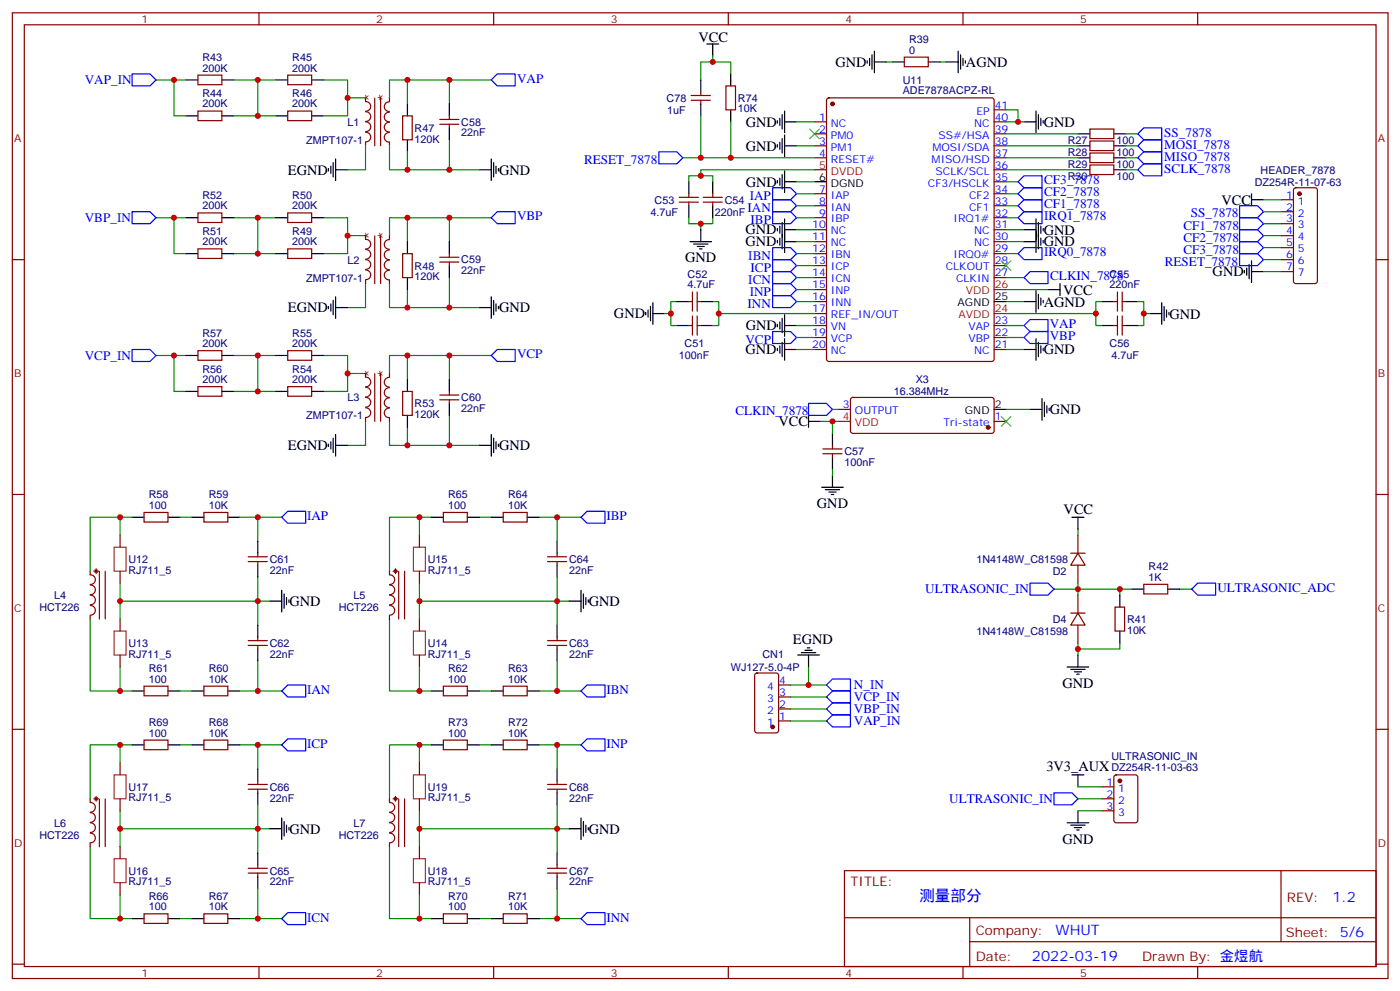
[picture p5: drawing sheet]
<svg xmlns="http://www.w3.org/2000/svg" width="413mm" height="292mm" viewBox="0 0 413 292" stroke-linecap="round" stroke-linejoin="round" font-family="sans-serif">
<g fill="none" stroke="#870000" stroke-width=".35">
<path d="M3.6 3.8h405.4v284.3h-405.4zM7.2 7.3h398.2v277.3h-398.2zM76.3 3.8v3.5M145.5 3.8v3.5M214.6 3.8v3.5M266.5 16.8h7v2.8h-7zM283.7 3.8v3.5M352.9 3.8v3.5M58.3 22.1h7.1v2.8h-7.1zM58.3 32.7h7.1v2.8h-7.1zM84.8 22.1h7v2.8h-7zM84.8 32.7h7v2.8h-7z"/>
<path d="M107.7 28.8v1.1a1.41 1.41 0 0 1 1.5 1.4 1.41 1.41 0 0 1-1.5 1.4M107.7 38.9a1.41 1.41 0 0 1 1.5 1.5 1.41 1.41 0 0 1-1.5 1.4M107.7 32.9a1.41 1.41 0 0 1 1.5 1.4 1.41 1.41 0 0 1-1.5 1.4M107.7 35.9a1.41 1.41 0 0 1 1.5 1.4 1.41 1.41 0 0 1-1.5 1.4M110.4 28.9v14M112.1 28.9v14M114.7 36a1.41 1.41 0 0 0-1.5 1.4 1.41 1.41 0 0 0 1.5 1.4M114.7 33a1.41 1.41 0 0 0-1.5 1.4 1.41 1.41 0 0 0 1.5 1.5M114.7 39a1.41 1.41 0 0 0-1.5 1.4 1.41 1.41 0 0 0 1.5 1.4l.1 1.1M114.7 30a1.41 1.41 0 0 0-1.5 1.4 1.41 1.41 0 0 0 1.5 1.4M114.8 28.8v1.1M118.6 34.1h2.9v7.1h-2.9z"/>
<path d="M129.6 36.6h5.6M129.6 35.2h5.6M132.4 34.1v1.1M132.4 36.6v1M203.7 29.5h5.6M203.7 28.1h5.6M206.5 27.1v1M206.5 29.5v1.1M213.9 25.3h2.8v7h-2.8zM240 35.9h3.5M240 39.4h3.5M243.8 29l.4-.2h48l.7 .5v76.4l-.5 .7h-48.2l-.6-.4-.1-76.5z"/>
<path d="M292.9 35.9h3.5M292.9 39.4h3.5M292.9 32.3h3.5M321.1 38h7.1v2.8h-7.1zM107.7 41.9v1M200.1 59.5h5.7M200.1 58.1h5.7M203 57v1.1M203 59.5v1.1M207.2 59.5h5.6M207.2 58.1h5.6M210 57v1.1"/>
<path d="M210 59.5v1.1M240 42.9h3.5M240 46.5h3.5M240 57h3.5M292.9 42.9h3.5M292.9 46.5h3.5M292.9 57h3.5M292.9 53.5h3.5M292.9 50h3.5M321.1 41.5h7.1v2.8h-7.1zM321.1 45h7.1v2.9h-7.1zM321.1 48.6h7.1v2.8h-7.1z"/>
<path d="M377.6 58.8h3.5M381.3 55.5l.5-.2h5.7l.6 .4 .1 27.1-.3 .5-.4 .2h-5.7l-.5-.2-.2-.5v-26.8zM3.6 76.4h3.6M58.3 73.3h7.1v2.8h-7.1zM58.3 62.7h7.1v2.8h-7.1zM84.8 73.3h7v2.8h-7zM84.8 62.7h7v2.8h-7zM107.7 69.4v1M107.7 70.5a1.41 1.41 0 0 1 1.5 1.4 1.41 1.41 0 0 1-1.5 1.4M107.7 79.5a1.41 1.41 0 0 1 1.5 1.4 1.41 1.41 0 0 1-1.5 1.4M107.7 73.5a1.41 1.41 0 0 1 1.5 1.4 1.41 1.41 0 0 1-1.5 1.4M107.7 76.5a1.41 1.41 0 0 1 1.5 1.4 1.41 1.41 0 0 1-1.5 1.4"/>
<path d="M110.4 69.5v14M112.1 69.4v14.1M114.7 76.6a1.41 1.41 0 0 0-1.5 1.4 1.41 1.41 0 0 0 1.5 1.4M114.7 73.6a1.41 1.41 0 0 0-1.5 1.4 1.41 1.41 0 0 0 1.5 1.4M114.7 79.6a1.41 1.41 0 0 0-1.5 1.4 1.41 1.41 0 0 0 1.5 1.4l.1 1.1M114.7 70.6a1.41 1.41 0 0 0-1.5 1.4 1.41 1.41 0 0 0 1.5 1.4M114.8 69.4v1M118.6 74.7h2.9v7h-2.9zM129.6 77.2h5.6M129.6 75.7h5.6M132.4 74.7v1M132.4 77.2v1"/>
<path d="M240 60.6h3.5M240 64.1h3.5M240 67.6h3.5M240 71.2h3.5M240 74.7h3.5M240 78.2h3.5M292.9 60.6h3.5M292.9 64.1h3.5M292.9 67.6h3.5M292.9 71.2h3.5M292.9 74.7h3.5M292.9 78.2h3.5"/>
<path d="M377.6 76.4h3.5M377.6 62.3h3.5M377.6 65.9h3.5M377.6 69.4h3.5M377.6 72.9h3.5M377.6 80h3.5M405.4 76.4h3.6M107.7 82.4v1.1M203 88.8h1M203 95.8h1M204 86v5.6M204 93v5.7"/>
<path d="M205.4 88.8h1.1M205.4 95.8h1.1M205.4 86v5.6M205.4 93v5.7M240 81.7h3.5M240 85.3h3.5M240 88.8h3.5M240 92.3h3.5M240 95.8h3.5M240 99.4h3.5M292.9 81.7h3.5M292.9 95.8h3.5"/>
<path d="M292.9 99.4h3.5M328.2 88.8h1M328.2 95.8h1M329.2 86v5.6M329.2 93v5.7M330.7 88.8h1M330.7 95.8h1M330.7 86v5.6M330.7 93v5.7M58.3 113.8h7.1v2.9h-7.1zM58.3 103.3h7.1v2.8h-7.1zM84.8 113.8h7v2.9h-7z"/>
<path d="M84.8 103.3h7v2.8h-7zM107.7 110v1M107.7 111.1a1.41 1.41 0 0 1 1.5 1.4 1.41 1.41 0 0 1-1.5 1.4M107.7 114.1a1.41 1.41 0 0 1 1.5 1.4 1.41 1.41 0 0 1-1.5 1.4M107.7 117a1.41 1.41 0 0 1 1.5 1.4 1.41 1.41 0 0 1-1.5 1.4M110.4 110v14.1M112.1 110v14M114.7 117.2a1.41 1.41 0 0 0-1.5 1.4 1.41 1.41 0 0 0 1.5 1.4M114.7 114.2a1.41 1.41 0 0 0-1.5 1.4 1.41 1.41 0 0 0 1.5 1.4M114.7 111.1a1.41 1.41 0 0 0-1.5 1.4 1.41 1.41 0 0 0 1.5 1.4M114.8 110v1M118.6 115.3h2.9v7h-2.9z"/>
<path d="M129.6 117.7h5.6M129.6 116.3h5.6M132.4 115.3v1M132.4 117.7v1.1M240 102.9h3.5M250.8 117.2l.5-.2 41.2 .1 .4 .6v9.2l-.2 .5-.5 .2h-40.9l-.5-.2-.2-.5v-9.2zM292.9 102.9h3.5M107.7 123v1.1M107.7 120.1a1.41 1.41 0 0 1 1.5 1.4 1.41 1.41 0 0 1-1.5 1.4M114.7 120.2a1.41 1.41 0 0 0-1.5 1.4 1.41 1.41 0 0 0 1.5 1.4M114.8 123v1.1M242.5 133.6h5.6"/>
<path d="M242.5 132.2h5.6M245.3 131.1v1.1M245.3 133.6v1.1M247.1 120.5h3.5M292.9 124.1h3.5M3.6 145.6h3.6M35.4 157.6v3.5M42.4 150.9h7.1v2.8h-7.1zM60.1 150.9h7v2.8h-7zM123.6 157.6v3.5M130.6 150.9h7.1v2.8h-7.1zM148.3 150.9h7v2.8h-7z"/>
<path d="M317.6 157.6v5.3M405.4 145.6h3.6M26.6 168.2v1M26.6 169.3a1.41 1.41 0 0 1 1.5 1.4 1.41 1.41 0 0 1-1.5 1.4M26.6 178.3a1.41 1.41 0 0 1 1.5 1.4 1.41 1.41 0 0 1-1.5 1.4M26.6 172.3a1.41 1.41 0 0 1 1.5 1.4 1.41 1.41 0 0 1-1.5 1.4M26.6 175.2a1.41 1.41 0 0 1 1.5 1.5 1.41 1.41 0 0 1-1.5 1.4M29.3 168.2v14.1M31 168.2v14M35.4 168.2v3.5M73.1 165.3h5.7M73.1 163.9h5.7"/>
<path d="M76 162.9v1M76 165.3v1.1M114.8 168.2v1M114.8 169.3a1.41 1.41 0 0 1 1.5 1.4 1.41 1.41 0 0 1-1.5 1.4M114.8 178.3a1.41 1.41 0 0 1 1.5 1.4 1.41 1.41 0 0 1-1.5 1.4M114.8 172.3a1.41 1.41 0 0 1 1.5 1.4 1.41 1.41 0 0 1-1.5 1.4M114.8 175.2a1.41 1.41 0 0 1 1.5 1.5 1.41 1.41 0 0 1-1.5 1.4M117.5 168.2v14.1M119.2 168.2v14M123.6 168.2v3.5M161.3 165.3h5.7M161.3 163.9h5.7"/>
<path d="M164.1 162.9v1M164.1 165.3v1.1M315.5 162.9h4.2M317.6 162.9l2.1 3.5h-4.2zM317.6 166.4v5.3M317.6 175.2v5.3M328.5 178.8h2.9v7h-2.9zM337 172h7.1v2.9h-7.1zM26.6 181.2v1.1M35.4 182.3v3.5M35.4 192.9v3.5M73.1 190h5.7"/>
<path d="M73.1 188.6h5.7M76 187.6v1M76 190v1.1M114.8 181.2v1.1M123.6 182.3v3.5M123.6 192.9v3.5M161.3 190h5.7M161.3 188.6h5.7M164.1 187.6v1M164.1 190v1.1M222.6 198.4l.5-.2h5.6l.7 .4v16.5l-.5 .6-5.8 .1-.7-.5v-16.4zM315.5 180.5h4.2"/>
<path d="M317.6 180.5l2.1 3.5h-4.2zM317.6 184v5.3M3.6 214.7h3.6M42.4 202h7.1v2.9h-7.1zM42.4 217.9h7.1v2.8h-7.1zM60.1 202h7v2.9h-7zM60.1 217.9h7v2.8h-7zM130.6 202h7.1v2.9h-7.1zM130.6 217.9h7.1v2.8h-7.1zM148.3 202h7v2.9h-7zM148.3 217.9h7v2.8h-7zM229.4 212.3h3.5"/>
<path d="M229.4 208.7h3.5M229.4 205.2h3.5M229.4 201.7h3.5M405.4 214.7h3.6M26.6 235.2v1.1M26.6 236.3a1.41 1.41 0 0 1 1.5 1.4 1.41 1.41 0 0 1-1.5 1.4M26.6 239.3a1.41 1.41 0 0 1 1.5 1.4 1.41 1.41 0 0 1-1.5 1.4M29.3 235.3v14M31 235.2v14.1M35.4 224.6v3.5M35.4 235.2v3.5M73.1 232.4h5.7"/>
<path d="M73.1 231h5.7M76 229.9v1.1M76 232.4v1M114.8 235.2v1.1M114.8 236.3a1.41 1.41 0 0 1 1.5 1.4 1.41 1.41 0 0 1-1.5 1.4M114.8 239.3a1.41 1.41 0 0 1 1.5 1.4 1.41 1.41 0 0 1-1.5 1.4M117.5 235.3v14M119.2 235.2v14.1M123.6 224.6v3.5M123.6 235.2v3.5M161.3 232.4h5.7M161.3 231h5.7"/>
<path d="M164.1 229.9v1.1M164.1 232.4v1M324.7 231.7h3.5M324.7 235.2h3.5M324.7 238.7h3.5M328.4 228.3l.5-.2h5.6l.7 .5v12.9l-.4 .7-5.9 .1-.7-.5v-13zM26.6 248.2v1.1M26.6 245.3a1.41 1.41 0 0 1 1.5 1.4 1.41 1.41 0 0 1-1.5 1.4M26.6 242.3a1.41 1.41 0 0 1 1.5 1.4 1.41 1.41 0 0 1-1.5 1.4M35.4 249.3v3.5M35.4 259.9v3.5M73.1 257.1h5.7"/>
<path d="M73.1 255.7h5.7M76 254.6v1.1M76 257.1v1M114.8 248.2v1.1M114.8 245.3a1.41 1.41 0 0 1 1.5 1.4 1.41 1.41 0 0 1-1.5 1.4M114.8 242.3a1.41 1.41 0 0 1 1.5 1.4 1.41 1.41 0 0 1-1.5 1.4M123.6 249.3v3.5M123.6 259.9v3.5M161.3 257.1h5.7M161.3 255.7h5.7M164.1 254.6v1.1M164.1 257.1v1"/>
<path d="M248.8 256.4h156.6v28.2h-156.6zM377.4 256.4v20.9M42.4 269.1h7.1v2.8h-7.1zM60.1 269.1h7v2.8h-7zM130.6 269.1h7.1v2.8h-7.1zM148.3 269.1h7v2.8h-7zM248.8 270.2h156.5M285.7 277.3h119.6M285.7 270.2v14.1M3.6 283.9h3.6M76.3 284.6v3.5M145.5 284.6v3.5"/>
<path d="M214.6 284.6v3.5M283.7 284.6v3.5M352.9 284.6v3.5M405.4 283.9h3.6"/>
</g>
<g fill="#870000" stroke="#870000" stroke-width=".35">
<circle cx="245.3" cy="30.6" r=".53"/>
<circle cx="291.1" cy="125.8" r=".53"/>
<circle cx="382.9" cy="57" r=".53"/>
<circle cx="330" cy="229.9" r=".53"/>
<circle cx="227.6" cy="214" r=".53"/>
</g>
<path d="M240 50h3.5M292.9 92.3h3.5M292.9 85.3h3.5M247.1 124.1h3.5" fill="none" stroke="#f00" stroke-width=".35"/>
<g fill="none" stroke="#000" stroke-width=".35">
<path d="M208.2 12.9h3.6M210 12.9v3.6M255.5 17.9v.7M256.2 17.2v2.1M256.9 16.1v4.3M257.6 18.2h3.6M257.6 15.1v6.3M262.9 18.2h3.6M273.5 18.2h3.5M278.8 18.2h3.5M282.3 15.1v6.3M283 16.1v4.3"/>
<path d="M283.7 17.2v2.1M284.4 17.9v.7M54.8 23.5h3.5M54.8 34.1h3.5M65.4 23.5h3.5M65.4 34.1h3.5M81.2 23.5h3.6M81.2 34.1h3.6M91.8 23.5h3.6M91.8 34.1h3.6M120.1 30.6v3.5M132.4 30.6v3.5"/>
<path d="M132.4 37.6v3.6M206.5 23.5v3.6M206.5 30.6v3.5M215.3 21.8v3.5M215.3 32.3v3.6M229.1 35.5v.7M229.8 34.8v2.1M230.5 33.8v4.2M231.2 35.9h3.5M231.2 32.7v6.4M231.2 39.8v6.3M301.7 35.9h3.6"/>
<path d="M305.3 32.7v6.4M306 33.8v4.2M306.7 34.8v2.1M307.4 35.5v.7M317.6 39.4h3.5M328.2 39.4h3.5M96.8 49.6v.7M97.5 48.9v2.1M98.2 47.9v4.2M98.9 50h3.5M98.9 46.8v6.4M120.1 41.2v3.5"/>
<path d="M141.2 50h3.5M144.7 46.8v6.4M145.5 47.9v4.2M146.2 48.9v2.1M146.9 49.6v.7M203 53.5v3.5M210 53.5v3.5M229.1 42.6v.7M229.1 53.2v.7M229.8 41.9v2.1M229.8 52.5v2.1M230.5 40.8v4.2"/>
<path d="M230.5 51.4v4.2M231.2 53.5h3.5M231.2 50.3v6.4M231.2 42.9h3.5M240 53.5h3.5M317.6 42.9h3.5M317.6 46.5h3.5M317.6 50h3.5M328.2 42.9h3.5M328.2 46.5h3.5M328.2 50h3.5M368.8 57v3.6"/>
<path d="M368.8 58.8h3.5M54.8 74.7h3.5M54.8 64.1h3.5M65.4 74.7h3.5M65.4 64.1h3.5M81.2 74.7h3.6M81.2 64.1h3.6M91.8 74.7h3.6M91.8 64.1h3.6M120.1 71.2v3.5M132.4 71.2v3.5M132.4 78.2v3.5"/>
<path d="M203 60.6v3.5M203.3 71.2h6.4M204.4 71.9h4.2M205.4 72.6h2.1M206.1 73.3h.7M206.5 67.6v3.6M210 60.6v3.5M229.1 67.3v.7M229.1 70.8v.7M229.8 66.6v2.1M229.8 70.1v2.1M230.5 65.5v7.8"/>
<path d="M231.2 64.5v9.8M231.2 67.6h3.5M231.2 71.2h3.5M301.7 67.6h3.6M301.7 71.2h3.6M305.3 64.5v9.8M306 65.5v7.8M306.7 66.6v2.1M306.7 70.1v2.1M307.4 67.3v.7M307.4 70.8v.7M366.6 79.6v.7"/>
<path d="M367.3 78.9v2.1M368.1 77.9v4.2M368.8 80h3.5M368.8 76.8v6.3M96.8 90.2v.7M97.5 89.5v2.1M98.2 88.4v4.3M98.9 87.4v6.3M98.9 90.6h3.5M120.1 81.7v3.6M141.2 90.6h3.5M144.7 87.4v6.3"/>
<path d="M145.5 88.4v4.3M146.2 89.5v2.1M146.9 90.2v.7M190.3 92v.7M191 91.3v2.1M191.7 90.2v4.2M192.4 92.3h3.5M192.4 89.1v6.4M199.4 88.8h3.6M199.4 95.8h3.6M206.5 88.8h3.5M206.5 95.8h3.5"/>
<path d="M229.1 95.5v.7M229.8 94.8v2.1M230.5 93.7v4.3M231.2 92.7v6.3M231.2 99.7v6.4M231.2 95.8h3.5M292.9 88.8h3.5M301.7 88.8h3.6M305.3 85.6v6.4M305.3 99.7v6.4M306 86.7v4.2M306.7 87.7v2.2"/>
<path d="M307.4 88.4v.7M308.8 85.3h3.5M312.3 83.5v3.5M324.7 88.8h3.5M324.7 95.8h3.5M331.7 88.8h3.5M331.7 95.8h3.5M338.8 92.3h3.5M342.3 89.1v6.4M343 90.2v4.2M343.7 91.3v2.1M344.4 92v.7"/>
<path d="M54.8 115.3h3.5M54.8 104.7h3.5M65.4 115.3h3.5M65.4 104.7h3.5M81.2 115.3h3.6M81.2 104.7h3.6M91.8 115.3h3.6M91.8 104.7h3.6M120.1 111.7v3.6M132.4 111.7v3.6M132.4 118.8v3.5M229.1 102.6v.7"/>
<path d="M229.8 101.8v2.2M230.5 100.8v4.2M231.2 102.9h3.5M301.7 102.9h3.6M306 100.8v4.2M306.7 101.8v2.2M307 117.4v6.3M307.4 102.6v.7M307.7 118.4v4.3M308.4 119.5v2.1M96.8 130.8v.7M97.5 130.1v2.1"/>
<path d="M98.2 129v4.2M98.9 128v6.3M98.9 131.1h3.5M120.1 122.3v3.5M141.2 131.1h3.5M144.7 128v6.3M145.5 129v4.2M146.2 130.1v2.1M146.9 130.8v.7M238.2 124.1h3.6M238.2 122.3v3.5M245.3 127.6v3.5"/>
<path d="M245.3 134.7v3.5M245.3 139.9v3.6M292.9 120.5h3.5M303.5 120.5h3.5M309.1 120.2v.7M38.9 152.3h3.5M49.5 152.3h3.5M56.6 152.3h3.5M67.1 152.3h3.6M76 159.3v3.6M127.1 152.3h3.5M137.7 152.3h3.5"/>
<path d="M144.7 152.3h3.6M155.3 152.3h3.6M164.1 159.3v3.6M242.1 143.5h6.4M243.2 144.2h4.2M244.2 144.9h2.1M244.9 145.6h.7M315.8 152.3h3.6M317.6 152.3v3.5M76 166.4v3.5M79.5 177h3.5M83 173.8v6.4"/>
<path d="M83.7 174.9v4.2M84.4 175.9v2.1M85.1 176.6v.7M164.1 166.4v3.5M167.7 177h3.5M171.2 173.8v6.4M171.9 174.9v4.2M172.6 175.9v2.1M173.3 176.6v.7M330 175.2v3.6M333.5 173.5h3.5M344.1 173.5h3.5"/>
<path d="M76 184v3.6M76 191.1v3.5M164.1 184v3.6M164.1 191.1v3.5M235.1 192.9h6.3M236.1 192.2h4.2M237.2 191.5h2.1M237.9 190.7h.7M238.2 192.9v3.5M314.4 196.4h6.4M315.5 197.1h4.2M316.5 197.8h2.2"/>
<path d="M317.3 198.5h.7M317.6 192.9v3.5M330 185.8v3.5M38.9 203.4h3.5M38.9 219.3h3.5M49.5 203.4h3.5M49.5 219.3h3.5M56.6 203.4h3.5M56.6 219.3h3.5M67.1 203.4h3.6M67.1 219.3h3.6M127.1 203.4h3.5"/>
<path d="M127.1 219.3h3.5M137.7 203.4h3.5M137.7 219.3h3.5M144.7 203.4h3.6M144.7 219.3h3.6M155.3 203.4h3.6M155.3 219.3h3.6M76 226.4v3.5M76 233.4v3.6M164.1 226.4v3.5M164.1 233.4v3.6M315.8 228.1h3.6"/>
<path d="M317.6 228.1v3.6M317.6 238.7v3.6M76 251.1v3.5M76 258.1v3.6M79.5 244h3.5M83 240.8v6.4M83.7 241.9v4.2M84.4 243v2.1M85.1 243.7v.7M164.1 251.1v3.5M164.1 258.1v3.6M167.7 244h3.5"/>
<path d="M171.2 240.8v6.4M171.9 241.9v4.2M172.6 243v2.1M173.3 243.7v.7M314.4 242.3h6.4M315.5 243h4.2M316.5 243.7h2.2M317.3 244.4h.7M38.9 270.5h3.5M49.5 270.5h3.5M56.6 270.5h3.5M67.1 270.5h3.6"/>
<path d="M127.1 270.5h3.5M137.7 270.5h3.5M144.7 270.5h3.6M155.3 270.5h3.6"/>
</g>
<g fill="none" stroke="#008700" stroke-width=".35">
<path d="M210 16.5v1.7h5.3v3.6M210 18.2h-3.5v5.3M261.2 18.2h1.7M277 18.2h1.8M46 23.5h8.8M51.3 23.5v10.6h3.5M68.9 23.5h12.3M68.9 34.1h12.3M76 23.5v10.6M95.4 23.5h7v5.3h5.3M102.4 28.8v5.3h-7M120.1 23.5v7.1"/>
<path d="M132.4 23.5v7.1M144.7 23.5h-29.9v5.3M206.5 34.1v12.4M215.3 35.9v10.6M234.7 35.9h5.3M296.4 32.3h3.6v3.6M296.4 35.9h5.3M296.4 39.4h21.2M331.7 39.4h3.5M107.7 42.9v7.1h-5.3M114.8 42.9v7.1h26.4M120.1 44.7v5.3"/>
<path d="M132.4 41.2v8.8M201.2 46.5h38.8M206.5 51.8h-3.5v1.7M234.7 42.9h5.3M234.7 53.5h5.3M234.7 57h5.3M240 50h-33.5v1.8h3.5v1.7M296.4 50h21.2M296.4 46.5h21.2M296.4 42.9h21.2M296.4 53.5h3.6M296.4 57h3.6"/>
<path d="M331.7 50h3.5M331.7 46.5h3.5M331.7 42.9h3.5M372.3 58.8h5.3M46 64.1h8.8M51.3 64.1v10.6h3.5M68.9 74.7h12.3M68.9 64.1h12.3M76 64.1v10.6M95.4 64.1h7v5.3h5.3M102.4 69.4v5.3h-7M120.1 64.1v7.1"/>
<path d="M132.4 64.1v7.1M144.7 64.1h-29.9v5.3M203 64.1v1.8h3.5v1.7M210 64.1v1.8h-3.5M234.7 67.6h5.3M234.7 71.2h5.3M234.7 74.7h5.3M234.7 78.2h5.3M234.7 60.6h5.3M234.7 64.1h5.3M296.4 67.6h5.3M296.4 71.2h5.3"/>
<path d="M296.4 74.7h3.6M296.4 60.6h3.6M296.4 64.1h3.6M372.3 80h5.3M372.3 65.9h5.3M372.3 69.4h5.3M372.3 72.9h5.3M372.3 76.4h5.3M372.3 62.3h5.3M107.7 83.5v7.1h-5.3M114.8 83.5v7.1h26.4M120.1 85.3v5.3"/>
<path d="M132.4 81.7v8.9M197.7 92.3v3.5h1.7M199.4 88.8h-1.7v3.5h-1.8M210 88.8h1.8v3.5h28.2M211.8 92.3v3.5h-1.8M234.7 95.8h5.3M234.7 99.4h5.3M234.7 85.3h5.3M234.7 81.7h5.3M234.7 88.8h5.3M296.4 95.8h5.3M296.4 99.4h5.3"/>
<path d="M296.4 85.3h12.4M296.4 81.7h5.3M296.4 88.8h5.3M322.9 92.3v3.5h1.8M324.7 88.8h-1.8v3.5h-26.5M335.2 88.8h1.8v3.5M338.8 92.3h-1.8v3.5h-1.8M46 104.7h8.8M51.3 104.7v10.6h3.5M68.9 115.3h12.3M68.9 104.7h12.3M76 104.7v10.6"/>
<path d="M95.4 104.7h7v5.3h5.3M102.4 110v5.3h-7M120.1 104.7v7M132.4 104.7v7M144.7 104.7h-29.9v5.3M234.7 102.9h5.3M296.4 102.9h5.3M107.7 124.1v7h-5.3M114.8 124.1v7h26.4M120.1 125.8v5.3M132.4 122.3v8.8M241.8 124.1h5.3"/>
<path d="M245.3 120.5h1.8M245.3 124.1v3.5M245.3 138.2v1.7M296.4 120.5h7.1M35.4 152.3h-8.8v15.9M38.9 152.3h-3.5v5.3M53 152.3h3.6M70.7 152.3h5.3v7M76 152.3h7M123.6 152.3h-8.8v15.9M127.1 152.3h-3.5v5.3M141.2 152.3h3.5"/>
<path d="M158.9 152.3h5.2v7M164.1 152.3h7.1M317.6 155.8v1.8M35.4 171.7v10.6M35.4 177h44.1M76 169.9v14.1M123.6 177h44.1M123.6 171.7v10.6M164.1 169.9v14.1M317.6 171.7v1.8h-7M330 173.5v1.7M333.5 173.5h-15.9v1.7"/>
<path d="M347.6 173.5h3.5M26.6 182.3v21.1h8.8M35.4 196.4v7h3.5M76 194.6v8.8h-5.3M114.8 182.3v21.1h8.8M123.6 196.4v7h3.5M164.1 194.6v8.8h-5.2M238.2 196.4v5.3M317.6 189.3v3.6M330 189.3v1.8h-12.4M35.4 219.3h-8.8v15.9M38.9 219.3h-3.5v5.3"/>
<path d="M53 203.4h3.6M53 219.3h3.6M70.7 219.3h5.3v7.1M76 203.4h7M76 219.3h7M123.6 219.3h-8.8v15.9M127.1 219.3h-3.5v5.3M141.2 203.4h3.5M141.2 219.3h3.5M158.9 219.3h5.2v7.1M164.1 203.4h7.1M164.1 219.3h7.1"/>
<path d="M232.9 201.7h10.6M232.9 205.2h10.6M232.9 208.7h10.6M232.9 212.3h10.6M35.4 238.7v10.6M76 237v14.1M123.6 238.7v10.6M164.1 237v14.1M317.6 231.7h7.1M317.6 238.7h7.1M317.6 235.2h7.1M26.6 249.3v21.2h8.8"/>
<path d="M35.4 244h44.1M114.8 249.3v21.2h8.8M123.6 244h44.1M35.4 263.4v7.1h3.5M53 270.5h3.6M76 261.7v8.8h-5.3M76 270.5h7M123.6 263.4v7.1h3.5M141.2 270.5h3.5M164.1 261.7v8.8h-5.2M164.1 270.5h7.1"/>
</g>
<g fill="none" stroke="#00f" stroke-width=".35">
<path d="M38.9 21.8h5.3l1.8 1.7-1.8 1.8h-5.3zM144.7 23.5l1.8-1.7h5.3v3.5h-5.3zM337 37.6h5.3v3.6h-5.3l-1.8-1.8zM194.1 44.7h5.3l1.8 1.8-1.8 1.7h-5.3zM227.6 55.3h5.3l1.8 1.7-1.8 1.8h-5.3zM227.6 58.8h5.3l1.8 1.8-1.8 1.7h-5.3zM300 53.5l1.7-1.7h5.3v3.5h-5.3zM301.7 55.3h5.3v3.5h-5.3l-1.7-1.8zM301.7 58.8h5.3v3.5h-5.3l-1.7-1.7zM335.2 42.9l1.8-1.7h5.3v3.5h-5.3zM335.2 50l1.8-1.8h5.3v3.6h-5.3zM337 44.7h5.3v3.5h-5.3l-1.8-1.7z"/>
<path d="M38.9 62.3h5.3l1.8 1.8-1.8 1.8h-5.3zM144.7 64.1l1.8-1.8h5.3v3.6h-5.3zM227.6 62.3h5.3l1.8 1.8-1.8 1.8h-5.3zM227.6 72.9h5.3l1.8 1.8-1.8 1.7h-5.3zM227.6 76.4h5.3l1.8 1.8-1.8 1.8h-5.3zM227.6 80h5.3l1.8 1.7-1.8 1.8h-5.3zM300 64.1l1.7-1.8h5.3v3.6h-5.3zM301.7 72.9h5.3v3.5h-5.3l-1.7-1.7zM365.2 64.1h5.3l1.8 1.8-1.8 1.7h-5.3zM365.2 67.6h5.3l1.8 1.8-1.8 1.8h-5.3zM365.2 71.2h5.3l1.8 1.7-1.8 1.8h-5.3zM365.2 74.7h5.3l1.8 1.7-1.8 1.8h-5.3z"/>
<path d="M365.2 60.6h5.3l1.8 1.7-1.8 1.8h-5.3zM227.6 83.5h5.3l1.8 1.8-1.8 1.7h-5.3zM227.6 87h5.3l1.8 1.8-1.8 1.8h-5.3zM227.6 97.6h5.3l1.8 1.8-1.8 1.7h-5.3zM301.7 95.8l1.8-1.7h5.3v3.5h-5.3zM301.7 99.4l1.8-1.8h5.3v3.5h-5.3zM301.7 81.7l1.8-1.7h5.3v3.5h-5.3zM38.9 102.9h5.3l1.8 1.8-1.8 1.7h-5.3zM144.7 104.7l1.8-1.8h5.3v3.5h-5.3zM238.2 118.8h5.3l1.8 1.7-1.8 1.8h-5.3zM83 152.3l1.8-1.8h5.3v3.6h-5.3zM171.2 152.3l1.8-1.8h5.3v3.6h-5.3z"/>
<path d="M303.5 171.7h5.3l1.8 1.8-1.8 1.7h-5.3zM351.1 173.5l1.8-1.8h5.3v3.5h-5.3zM83 203.4l1.8-1.7h5.3v3.5h-5.3zM83 219.3l1.8-1.7h5.3v3.5h-5.3zM171.2 203.4l1.8-1.7h5.3v3.5h-5.3zM171.2 219.3l1.8-1.7h5.3v3.5h-5.3zM243.5 212.3l1.8-1.8h5.3v3.5h-5.3zM243.5 208.7l1.8-1.7h5.3v3.5h-5.3zM243.5 205.2l1.8-1.8h5.3v3.6h-5.3zM243.5 201.7l1.8-1.8h5.3v3.5h-5.3zM310.6 233.4h5.2l1.8 1.8-1.8 1.8h-5.2zM83 270.5l1.8-1.8h5.3v3.5h-5.3z"/>
<path d="M171.2 270.5l1.8-1.8h5.3v3.5h-5.3z"/>
</g>
<path d="M238.6 38l2.8 2.8M241.4 38l-2.8 2.8M295 76.8l2.9 2.8M297.9 76.8l-2.9 2.8M295 122.7l2.9 2.8M297.9 122.7l-2.9 2.8" fill="none" stroke="#3c3" stroke-width=".35"/>
<g fill="none" stroke="#600" stroke-width=".35">
<path d="M27.6 168.2h1.4M28 167.8l.7 .7M28.3 167.5v1.4M28.7 167.8l-.7 .7M115.8 168.2h1.4M116.2 167.8l.7 .7M116.5 167.5v1.4M116.9 167.8l-.7 .7M27.6 235.2h1.4M28 234.8l.7 .7M28.3 234.5v1.4M28.7 234.8l-.7 .7"/>
<path d="M115.8 235.2h1.4M116.2 234.8l.7 .7M116.5 234.5v1.4M116.9 234.8l-.7 .7"/>
</g>
<path d="M33.6 161.1h3.5v7.1h-3.5zM121.8 161.1h3.5v7.1h-3.5zM33.6 185.8h3.5v7.1h-3.5zM121.8 185.8h3.5v7.1h-3.5zM33.6 228.1h3.5v7.1h-3.5zM121.8 228.1h3.5v7.1h-3.5zM33.6 252.8h3.5v7.1h-3.5zM121.8 252.8h3.5v7.1h-3.5z" fill="none" stroke="#933" stroke-width=".35"/>
<g fill="#c00">
<circle cx="211.8" cy="92.3" r=".88"/>
<circle cx="197.7" cy="92.3" r=".88"/>
<circle cx="337" cy="92.3" r=".88"/>
<circle cx="322.9" cy="92.3" r=".88"/>
<circle cx="300" cy="35.9" r=".88"/>
<circle cx="245.3" cy="124.1" r=".88"/>
<circle cx="317.6" cy="191.1" r=".88"/>
<circle cx="330" cy="173.5" r=".88"/>
<circle cx="317.6" cy="173.5" r=".88"/>
<circle cx="238.2" cy="201.7" r=".88"/>
<circle cx="51.3" cy="23.5" r=".88"/>
<circle cx="76" cy="23.5" r=".88"/>
<circle cx="76" cy="34.1" r=".88"/>
<circle cx="102.4" cy="28.8" r=".88"/>
<circle cx="120.1" cy="50" r=".88"/>
<circle cx="132.4" cy="50" r=".88"/>
<circle cx="120.1" cy="23.5" r=".88"/>
<circle cx="132.4" cy="23.5" r=".88"/>
<circle cx="132.4" cy="64.1" r=".88"/>
<circle cx="120.1" cy="64.1" r=".88"/>
<circle cx="132.4" cy="90.6" r=".88"/>
<circle cx="120.1" cy="90.6" r=".88"/>
<circle cx="102.4" cy="69.4" r=".88"/>
<circle cx="76" cy="74.7" r=".88"/>
<circle cx="76" cy="64.1" r=".88"/>
<circle cx="51.3" cy="64.1" r=".88"/>
<circle cx="132.4" cy="104.7" r=".88"/>
<circle cx="120.1" cy="104.7" r=".88"/>
<circle cx="102.4" cy="110" r=".88"/>
<circle cx="76" cy="115.3" r=".88"/>
<circle cx="76" cy="104.7" r=".88"/>
<circle cx="51.3" cy="104.7" r=".88"/>
<circle cx="35.4" cy="152.3" r=".88"/>
<circle cx="35.4" cy="203.4" r=".88"/>
<circle cx="35.4" cy="177" r=".88"/>
<circle cx="76" cy="177" r=".88"/>
<circle cx="76" cy="152.3" r=".88"/>
<circle cx="76" cy="203.4" r=".88"/>
<circle cx="164.1" cy="203.4" r=".88"/>
<circle cx="164.1" cy="152.3" r=".88"/>
<circle cx="164.1" cy="177" r=".88"/>
<circle cx="123.6" cy="177" r=".88"/>
<circle cx="123.6" cy="203.4" r=".88"/>
<circle cx="123.6" cy="152.3" r=".88"/>
<circle cx="76" cy="270.5" r=".88"/>
<circle cx="76" cy="219.3" r=".88"/>
<circle cx="76" cy="244" r=".88"/>
<circle cx="35.4" cy="244" r=".88"/>
<circle cx="35.4" cy="270.5" r=".88"/>
<circle cx="35.4" cy="219.3" r=".88"/>
<circle cx="164.1" cy="270.5" r=".88"/>
<circle cx="164.1" cy="219.3" r=".88"/>
<circle cx="164.1" cy="244" r=".88"/>
<circle cx="123.6" cy="244" r=".88"/>
<circle cx="123.6" cy="270.5" r=".88"/>
<circle cx="123.6" cy="219.3" r=".88"/>
<circle cx="132.4" cy="131.1" r=".88"/>
<circle cx="120.1" cy="131.1" r=".88"/>
<circle cx="206.5" cy="65.9" r=".88"/>
<circle cx="206.5" cy="51.8" r=".88"/>
<circle cx="206.5" cy="46.5" r=".88"/>
<circle cx="215.3" cy="46.5" r=".88"/>
<circle cx="210" cy="18.2" r=".88"/>
</g>
<text font-size="4.6" fill="#00f" x="270.9" y="265.4">测量部分</text>
<g font-size="4.2">
<text x="205.8" y="12.2">VCC</text>
<text x="246.2" y="19.7">GND</text>
<text x="284.6" y="19.7">AGND</text>
<text x="219.7" y="37.4">GND</text>
<text x="307.6" y="37.4">GND</text>
<text x="219.7" y="44.4">GND</text>
<text x="84.8" y="51.4">EGND</text>
<text x="147" y="51.4">GND</text>
<text x="219.7" y="55">GND</text>
<text x="359.9" y="60.2">VCC</text>
<text x="219.7" y="69">GND</text>
<text x="307.6" y="69">GND</text>
<text x="201.9" y="77.2">GND</text>
<text x="219.7" y="72.6">GND</text>
<text x="307.6" y="72.6">GND</text>
<text x="357.3" y="81.4">GND</text>
<text x="313.3" y="86.7">VCC</text>
<text x="84.8" y="92">EGND</text>
<text x="147" y="92">GND</text>
<text x="180.9" y="93.7">GND</text>
<text x="307.6" y="90.2">AGND</text>
<text x="344.6" y="93.8">GND</text>
<text x="219.7" y="97.3">GND</text>
<text x="219.7" y="104.3">GND</text>
<text x="307.6" y="104.3">GND</text>
<text x="229.4" y="125.6">VCC</text>
<text x="309.3" y="122">GND</text>
<text x="84.8" y="132.5">EGND</text>
<text x="147" y="132.5">GND</text>
<text x="240.7" y="149.5">GND</text>
<text x="313.4" y="151.3">VCC</text>
<text x="85.3" y="178.4">GND</text>
<text x="173.5" y="178.4">GND</text>
<text x="233.6" y="189.6">EGND</text>
<text x="313" y="202.5">GND</text>
<text x="308.3" y="227.1">3V3_AUX</text>
<text x="85.3" y="245.4">GND</text>
<text x="173.5" y="245.4">GND</text>
<text x="313" y="248.4">GND</text>
</g>
<g font-size="4.2" fill="#800">
<text x="110.2" y="30.2" transform="rotate(-90 110.2 30.2)">*</text>
<text x="114.4" y="30.2" transform="rotate(-90 114.4 30.2)">*</text>
<text x="110.2" y="70.7" transform="rotate(-90 110.2 70.7)">*</text>
<text x="114.4" y="70.7" transform="rotate(-90 114.4 70.7)">*</text>
<text x="110.2" y="111.3" transform="rotate(-90 110.2 111.3)">*</text>
<text x="114.4" y="111.3" transform="rotate(-90 114.4 111.3)">*</text>
</g>
<g font-size="4.2" fill="#00f">
<text x="392.6" y="265.6">1.2</text>
<text x="311" y="275.2">WHUT</text>
<text x="304.1" y="283">2022-03-19</text>
</g>
<g font-size="3.9" fill="#00f">
<text x="25" y="24.7">VAP_IN</text>
<text x="152.3" y="24.3">VAP</text>
<text x="343" y="40.3">SS_7878</text>
<text x="343" y="43.8">MOSI_7878</text>
<text x="343" y="47.3">MISO_7878</text>
<text x="172.1" y="48.2">RESET_7878</text>
<text x="343" y="50.8">SCLK_7878</text>
<text x="220.9" y="58.8">IAP</text>
<text x="307.7" y="54.3">CF3_7878</text>
<text x="307.7" y="57.8">CF2_7878</text>
<text x="25" y="65.3">VBP_IN</text>
<text x="152.3" y="64.9">VBP</text>
<text x="220.2" y="62.3">IAN</text>
<text x="221.1" y="65.9">IBP</text>
<text x="307.7" y="61.3">CF1_7878</text>
<text x="307.7" y="64.9">IRQ1_7878</text>
<text x="350.9" y="64">SS_7878</text>
<text x="348.7" y="67.6">CF1_7878</text>
<text x="348.7" y="71.3">CF2_7878</text>
<text x="220.5" y="76.4">IBN</text>
<text x="307.7" y="75.4">IRQ0_7878</text>
<text x="348.7" y="74.7">CF3_7878</text>
<text x="220.5" y="83.5">ICN</text>
<text x="221.1" y="80">ICP</text>
<text x="309.4" y="82.5">CLKIN_7878</text>
<text x="343.2" y="78.2">RESET_7878</text>
<text x="220.9" y="87">INP</text>
<text x="220.2" y="90.6">INN</text>
<text x="219.6" y="101.1">VCP</text>
<text x="309.3" y="96.6">VAP</text>
<text x="309.3" y="100.1">VBP</text>
<text x="25" y="105.9">VCP_IN</text>
<text x="152.3" y="105.4">VCP</text>
<text x="216.7" y="122.3">CLKIN_7878</text>
<text x="90.5" y="153.1">IAP</text>
<text x="178.7" y="153.1">IBP</text>
<text x="272.6" y="174.7">ULTRASONIC_IN</text>
<text x="358.7" y="174.2">ULTRASONIC_ADC</text>
<text x="251.6" y="203">N_IN</text>
<text x="90.5" y="204.3">IAN</text>
<text x="178.7" y="204.3">IBN</text>
<text x="251.6" y="206.5">VCP_IN</text>
<text x="251.6" y="213.6">VAP_IN</text>
<text x="251.6" y="210">VBP_IN</text>
<text x="90.5" y="220.2">ICP</text>
<text x="178.7" y="220.2">INP</text>
<text x="279.7" y="236.5">ULTRASONIC_IN</text>
<text x="90.5" y="271.3">ICN</text>
<text x="178.7" y="271.3">INN</text>
</g>
<g font-size="3.9" fill="#800">
<text x="250.6" y="260.9">TITLE:</text>
<text x="379.2" y="265.6">REV:</text>
<text x="287.5" y="275.1">Company:</text>
<text x="378.9" y="275.8">Sheet: 5/6</text>
<text x="287.5" y="282.8">Date:</text>
<text x="336.5" y="282.9">Drawn By: 金煜航</text>
</g>
<g font-size="3.2" fill="#800">
<text x="41.7" y="6.8">1</text>
<text x="110.9" y="6.8">2</text>
<text x="180" y="6.8">3</text>
<text x="249.2" y="6.8">4</text>
<text x="318.3" y="6.8">5</text>
<text x="4.2" y="41.9">A</text>
<text x="406" y="41.9">A</text>
<text x="4.2" y="111">B</text>
<text x="406" y="111">B</text>
<text x="4.2" y="180.2">C</text>
<text x="406" y="180.2">C</text>
<text x="4.2" y="249.3">D</text>
<text x="406" y="249.3">D</text>
<text x="41.7" y="287.6">1</text>
<text x="110.9" y="287.6">2</text>
<text x="180" y="287.6">3</text>
<text x="249.2" y="287.6">4</text>
<text x="318.3" y="287.6">5</text>
</g>
<g font-size="3.2" fill="#000080">
<text x="267.9" y="15.8">0</text>
<text x="267.9" y="12.5">R39</text>
<text x="59.7" y="21.1">200K</text>
<text x="59.7" y="18">R43</text>
<text x="86.1" y="21.1">200K</text>
<text x="86.1" y="18">R45</text>
<text x="59.7" y="28.6">R44</text>
<text x="86.1" y="28.6">R46</text>
<text x="196.4" y="30">C78</text>
<text x="217.4" y="30">R74</text>
<text x="266" y="27.8">ADE7878ACPZ-RL</text>
<text x="266" y="24.8">U11</text>
<text x="59.7" y="31.6">200K</text>
<text x="86.1" y="31.6">200K</text>
<text x="196.6" y="33.5">1uF</text>
<text x="217.4" y="33.1">10K</text>
<text x="102.3" y="37">L1</text>
<text x="122.2" y="42">120K</text>
<text x="122.2" y="38.8">R47</text>
<text x="135.9" y="40.2">22nF</text>
<text x="135.9" y="37">C58</text>
<text x="90.2" y="42.3">ZMPT107-1</text>
<text x="314.6" y="42.3">R27</text>
<text x="314.6" y="45.8">R28</text>
<text x="329" y="42.3">100</text>
<text x="329" y="45.8">100</text>
<text x="314.6" y="49.4">R29</text>
<text x="314.6" y="52.9">R30</text>
<text x="329" y="49.4">100</text>
<text x="329" y="52.9">100</text>
<text x="371.4" y="51.1">HEADER_7878</text>
<text x="59.7" y="58.6">R52</text>
<text x="86.1" y="58.6">R50</text>
<text x="192.9" y="60">C53</text>
<text x="213.5" y="60">C54</text>
<text x="369.7" y="54.6">DZ254R-11-07-63</text>
<text x="59.7" y="61.6">200K</text>
<text x="86.1" y="61.6">200K</text>
<text x="191.7" y="63.5">4.7uF</text>
<text x="210.6" y="63.5">220nF</text>
<text x="59.7" y="69.2">R51</text>
<text x="86.1" y="69.2">R49</text>
<text x="59.7" y="72.2">200K</text>
<text x="86.1" y="72.2">200K</text>
<text x="102.3" y="77.6">L2</text>
<text x="135.9" y="77.6">C59</text>
<text x="90.2" y="82.9">ZMPT107-1</text>
<text x="122.2" y="82.6">120K</text>
<text x="122.2" y="79.4">R48</text>
<text x="135.9" y="80.7">22nF</text>
<text x="202.6" y="81.8">C52</text>
<text x="326.9" y="81.7">C55</text>
<text x="202.6" y="84.9">4.7uF</text>
<text x="326.9" y="84.9">220nF</text>
<text x="59.7" y="99.2">R57</text>
<text x="86.1" y="99.2">R55</text>
<text x="59.7" y="102.2">200K</text>
<text x="86.1" y="102.2">200K</text>
<text x="200.1" y="105.8">100nF</text>
<text x="201.7" y="102.3">C51</text>
<text x="326.9" y="102.3">C56</text>
<text x="327.5" y="105.8">4.7uF</text>
<text x="59.7" y="112.8">200K</text>
<text x="59.7" y="109.8">R56</text>
<text x="86.1" y="112.8">200K</text>
<text x="86.1" y="109.8">R54</text>
<text x="269.8" y="112.8">X3</text>
<text x="102.3" y="118.2">L3</text>
<text x="122.2" y="119.9">R53</text>
<text x="135.9" y="118.1">C60</text>
<text x="263.3" y="116.4">16.384MHz</text>
<text x="90.2" y="123.5">ZMPT107-1</text>
<text x="122.2" y="123.1">120K</text>
<text x="135.9" y="121.3">22nF</text>
<text x="248.8" y="137.2">100nF</text>
<text x="248.8" y="134">C57</text>
<text x="43.9" y="149.8">100</text>
<text x="43.9" y="146.7">R58</text>
<text x="61.5" y="149.8">10K</text>
<text x="61.5" y="146.7">R59</text>
<text x="132.1" y="149.8">100</text>
<text x="132.1" y="146.7">R65</text>
<text x="149.7" y="149.8">10K</text>
<text x="149.7" y="146.7">R64</text>
<text x="37.9" y="165.8">U12</text>
<text x="79.5" y="165.8">C61</text>
<text x="126.1" y="165.8">U15</text>
<text x="167.7" y="165.8">C64</text>
<text x="287.7" y="165.8">1N4148W_C81598</text>
<text x="338.4" y="167.8">R42</text>
<text x="37.9" y="168.9">RJ711_5</text>
<text x="79.5" y="169">22nF</text>
<text x="126" y="168.9">RJ711_5</text>
<text x="167.7" y="169">22nF</text>
<text x="310.2" y="169.3">D2</text>
<text x="338.4" y="171">1K</text>
<text x="11.6" y="179.9">HCT226</text>
<text x="15.9" y="176.4">L4</text>
<text x="99.8" y="179.9">HCT226</text>
<text x="104.1" y="176.4">L5</text>
<text x="310.2" y="183.4">D4</text>
<text x="332.1" y="183.4">R41</text>
<text x="37.9" y="190.5">U13</text>
<text x="79.5" y="190.5">C62</text>
<text x="126.1" y="190.5">U14</text>
<text x="167.7" y="190.5">C63</text>
<text x="287.7" y="186.9">1N4148W_C81598</text>
<text x="332.1" y="186.6">10K</text>
<text x="37.9" y="193.6">RJ711_5</text>
<text x="43.9" y="197.8">R61</text>
<text x="61.5" y="197.8">R60</text>
<text x="79.5" y="193.7">22nF</text>
<text x="126" y="193.6">RJ711_5</text>
<text x="132.1" y="197.8">R62</text>
<text x="149.7" y="197.8">R63</text>
<text x="167.7" y="193.7">22nF</text>
<text x="215.4" y="197.5">WJ127-5.0-4P</text>
<text x="224.7" y="193.9">CN1</text>
<text x="43.9" y="201">100</text>
<text x="61.5" y="201">10K</text>
<text x="132.1" y="201">100</text>
<text x="149.7" y="201">10K</text>
<text x="43.9" y="213.7">R69</text>
<text x="61.5" y="213.7">R68</text>
<text x="132.1" y="213.7">R73</text>
<text x="149.7" y="213.7">R72</text>
<text x="43.9" y="216.9">100</text>
<text x="61.5" y="216.9">10K</text>
<text x="132.1" y="216.9">100</text>
<text x="149.7" y="216.9">10K</text>
<text x="327.5" y="227.1">DZ254R-11-03-63</text>
<text x="327.5" y="223.9">ULTRASONIC_IN</text>
<text x="37.9" y="232.8">U17</text>
<text x="79.5" y="232.8">C66</text>
<text x="126.1" y="232.8">U19</text>
<text x="167.7" y="232.8">C68</text>
<text x="37.9" y="236">RJ711_5</text>
<text x="79.5" y="236">22nF</text>
<text x="126" y="236">RJ711_5</text>
<text x="167.7" y="236">22nF</text>
<text x="15.9" y="243.4">L6</text>
<text x="104.1" y="243.4">L7</text>
<text x="11.6" y="246.9">HCT226</text>
<text x="99.8" y="246.9">HCT226</text>
<text x="37.9" y="257.5">U16</text>
<text x="79.5" y="257.5">C65</text>
<text x="126.1" y="257.5">U18</text>
<text x="167.7" y="257.5">C67</text>
<text x="37.9" y="260.7">RJ711_5</text>
<text x="79.5" y="260.7">22nF</text>
<text x="126" y="260.7">RJ711_5</text>
<text x="167.7" y="260.7">22nF</text>
<text x="43.9" y="268">100</text>
<text x="43.9" y="264.9">R66</text>
<text x="61.5" y="268">10K</text>
<text x="61.5" y="264.9">R67</text>
<text x="132.1" y="268">100</text>
<text x="132.1" y="264.9">R70</text>
<text x="149.7" y="268">10K</text>
<text x="149.7" y="264.9">R71</text>
</g>
<g font-size="3.2" fill="#00f">
<text x="241.3" y="35.5">1</text>
<text x="287.7" y="33.8">EP</text>
<text x="293.1" y="35.5">40</text>
<text x="293.1" y="32">41</text>
<text x="241.3" y="39.1">2</text>
<text x="244.8" y="37.3">NC</text>
<text x="244.8" y="40.8">PM0</text>
<text x="276.5" y="40.8">SS#/HSA</text>
<text x="287" y="37.3">NC</text>
<text x="293.1" y="39.1">39</text>
<text x="241.3" y="42.6">3</text>
<text x="241.3" y="46.1">4</text>
<text x="244.8" y="44.3">PM1</text>
<text x="244.8" y="47.9">RESET#</text>
<text x="274.5" y="47.9">MISO/HSD</text>
<text x="274.7" y="44.3">MOSI/SDA</text>
<text x="293.1" y="46.1">37</text>
<text x="293.1" y="42.6">38</text>
<text x="275.7" y="51.4">SCLK/SCL</text>
<text x="293.1" y="53.2">35</text>
<text x="293.1" y="49.6">36</text>
<text x="241.3" y="56.7">7</text>
<text x="244.8" y="58.5">IAP</text>
<text x="273.4" y="54.9">CF3/HSCLK</text>
<text x="285.6" y="58.5">CF2</text>
<text x="293.1" y="56.7">34</text>
<text x="378.9" y="58.5">1</text>
<text x="241.3" y="60.2">8</text>
<text x="241.3" y="63.7">9</text>
<text x="244.8" y="62">IAN</text>
<text x="244.8" y="65.5">IBP</text>
<text x="281" y="65.5">IRQ1#</text>
<text x="285.6" y="62">CF1</text>
<text x="293.1" y="63.7">32</text>
<text x="293.1" y="60.2">33</text>
<text x="378.9" y="62">2</text>
<text x="378.9" y="65.5">3</text>
<text x="382.4" y="60.2">1</text>
<text x="382.4" y="63.7">2</text>
<text x="239.3" y="67.3">10</text>
<text x="239.3" y="70.8">11</text>
<text x="244.8" y="69">NC</text>
<text x="287" y="69">NC</text>
<text x="293.1" y="70.8">30</text>
<text x="293.1" y="67.3">31</text>
<text x="378.9" y="69">4</text>
<text x="382.4" y="67.3">3</text>
<text x="382.4" y="70.8">4</text>
<text x="239.3" y="74.3">12</text>
<text x="239.3" y="77.9">13</text>
<text x="244.8" y="72.6">NC</text>
<text x="244.8" y="76.1">IBN</text>
<text x="281" y="76.1">IRQ0#</text>
<text x="287" y="72.6">NC</text>
<text x="293.1" y="77.9">28</text>
<text x="293.1" y="74.3">29</text>
<text x="378.9" y="72.6">5</text>
<text x="378.9" y="76.1">6</text>
<text x="382.4" y="74.3">5</text>
<text x="382.4" y="77.9">6</text>
<text x="239.3" y="81.4">14</text>
<text x="244.8" y="79.6">ICP</text>
<text x="244.8" y="83.1">ICN</text>
<text x="278.7" y="79.6">CLKOUT</text>
<text x="281.7" y="83.1">CLKIN</text>
<text x="293.1" y="81.4">27</text>
<text x="378.9" y="79.6">7</text>
<text x="382.4" y="81.4">7</text>
<text x="239.3" y="84.9">15</text>
<text x="239.3" y="88.4">16</text>
<text x="244.8" y="86.7">INP</text>
<text x="239.3" y="92">17</text>
<text x="239.3" y="95.5">18</text>
<text x="244.8" y="90.2">INN</text>
<text x="244.8" y="93.7">REF_IN/OUT</text>
<text x="293.1" y="95.5">23</text>
<text x="239.3" y="99">19</text>
<text x="244.8" y="97.3">VN</text>
<text x="244.8" y="100.8">VCP</text>
<text x="285.3" y="100.8">VBP</text>
<text x="285.4" y="97.3">VAP</text>
<text x="293.1" y="99">22</text>
<text x="239.3" y="102.6">20</text>
<text x="244.8" y="104.3">NC</text>
<text x="287" y="104.3">NC</text>
<text x="293.1" y="102.6">21</text>
<text x="248.4" y="120.2">3</text>
<text x="251.9" y="122">OUTPUT</text>
<text x="278" y="125.5">Tri-state</text>
<text x="293.1" y="123.7">1</text>
<text x="226.1" y="203.1">4</text>
<text x="229.6" y="201.3">4</text>
<text x="226.1" y="206.6">3</text>
<text x="229.6" y="208.4">2</text>
<text x="229.6" y="204.9">3</text>
<text x="226.1" y="213.7">1</text>
<text x="226.1" y="210.1">2</text>
<text x="229.6" y="211.9">1</text>
<text x="326" y="231.3">1</text>
<text x="329.5" y="233.1">1</text>
<text x="326" y="234.8">2</text>
<text x="326" y="238.4">3</text>
<text x="329.5" y="236.6">2</text>
<text x="329.5" y="240.1">3</text>
</g>
<g font-size="3.2" fill="#f00">
<text x="241.3" y="49.6">5</text>
<text x="244.8" y="51.4">DVDD</text>
<text x="284.5" y="86.7">VDD</text>
<text x="293.1" y="84.9">26</text>
<text x="282.4" y="93.7">AVDD</text>
<text x="293.1" y="92">24</text>
<text x="248.4" y="123.7">4</text>
<text x="251.9" y="125.5">VDD</text>
</g>
<g font-size="3.2">
<text x="241.3" y="53.2">6</text>
<text x="244.8" y="54.9">DGND</text>
<text x="293.1" y="88.4">25</text>
<text x="282.2" y="90.2">AGND</text>
<text x="284.3" y="122">GND</text>
<text x="293.1" y="120.2">2</text>
</g>
</svg>
